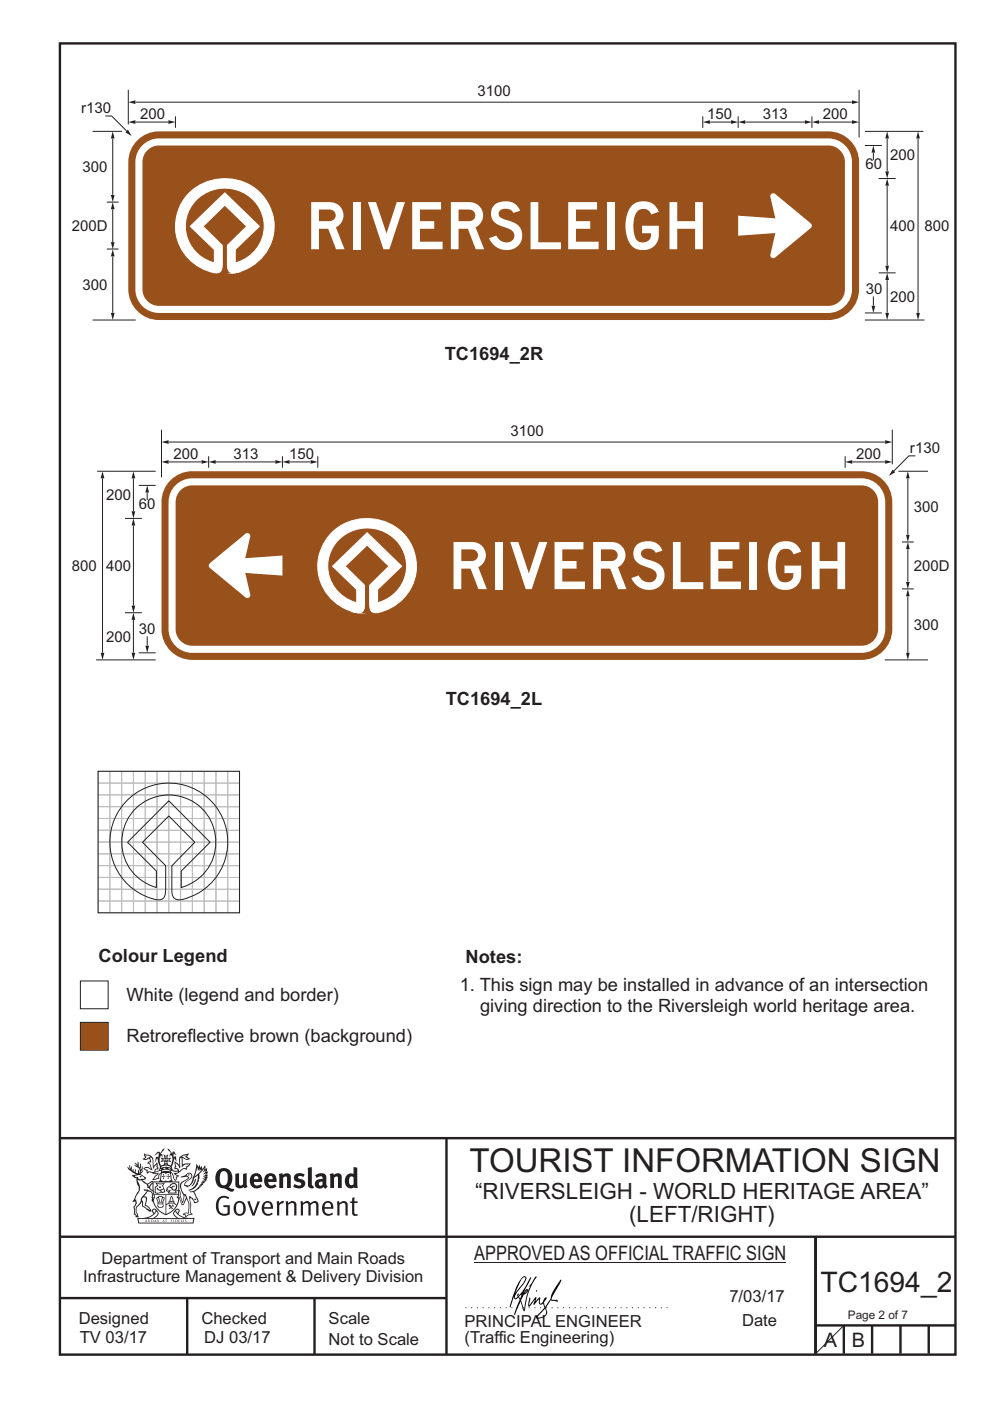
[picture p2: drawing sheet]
<svg xmlns="http://www.w3.org/2000/svg" width="210mm" height="297mm" viewBox="0 0 210 297" stroke-linecap="round" stroke-linejoin="round" font-family="sans-serif">
<g fill="none" stroke="#231f20" stroke-width=".51">
<path d="M12.7 9.2h190v278h-190zM12.7 241.3h189.9M94.7 241.4v45.8M12.7 275.2h82M12.7 262.2h190.1M39.7 275.2v12M66.7 275.2v12M173 262.2v24.8M173 281h29.7M179 281v6M185 281v6M191 281v6"/>
<path d="M197 281v6"/>
</g>
<path d="M100.6 267.7h66.2" fill="none" stroke="#231f20" stroke-width=".21"/>
<g fill="#231f20">
<path d="M47 248.5a2.55 2.55 0 0 0 0 2.7l.3 .1a.81 .81 0 0 0 1-.9v-.6a1.04 1.04 0 0 0-1.1-1.5zM46.3 248.1a1.82 1.82 0 0 1 2.1-.2 1.82 1.82 0 0 1 .9 1.9 2.29 2.29 0 0 1-.8 1.9l.7 .3h.5l-.2 .6a2.87 2.87 0 0 1-2-.7 2.12 2.12 0 0 1-1.7-3.1z" fill-rule="evenodd"/>
<path d="M49.9 248.9l.8-.2v2a.46 .46 0 0 0 .2 .6 .46 .46 0 0 0 .7-.2v-2.2l.7-.2v2.4l.2 .5-.6 .4-.2-.3a1.02 1.02 0 0 1-1.2 .2 1.02 1.02 0 0 1-.6-1.1z" fill-rule="evenodd"/>
<path d="M54 249.5l-.1 .5h.9a.49 .49 0 0 0-.2-.6 .49 .49 0 0 0-.6 .1zM53.4 249.2a1.34 1.34 0 0 1 1.6-.3 1.34 1.34 0 0 1 .6 1.5v.2h-1.7a.77 .77 0 0 0 .5 .8 .77 .77 0 0 0 .9-.3l.3 .4a1.59 1.59 0 0 1-2.1 .2 1.59 1.59 0 0 1-.4-2z" fill-rule="evenodd"/>
<path d="M57 249.5l-.1 .5h.9a.49 .49 0 0 0-.2-.6 .49 .49 0 0 0-.6 .1zM56.4 249.2a1.34 1.34 0 0 1 1.6-.3 1.34 1.34 0 0 1 .7 1.5v.2h-1.8a.77 .77 0 0 0 .5 .8 .77 .77 0 0 0 .9-.3l.3 .4a1.59 1.59 0 0 1-2 .2 1.59 1.59 0 0 1-.5-2z" fill-rule="evenodd"/>
<path d="M59.1 248.9l.8-.2 .1 .4a.95 .95 0 0 1 1-.3 .95 .95 0 0 1 .7 .8v2.3h-.8v-2.3a.46 .46 0 0 0-.8 .1v2.2h-.9z" fill-rule="evenodd"/>
<path d="M62.5 249.1a1.75 1.75 0 0 1 2.1-.1l-.2 .5-.6-.2a.43 .43 0 0 0-.6 .3l.4 .3a1.04 1.04 0 0 1 1.2 1.2 1.04 1.04 0 0 1-1.4 .9l-1.2-.4 .3-.6 1 .4 .4-.4a.88 .88 0 0 0-1-.5l-.4-.2-.1-.4z" fill-rule="evenodd"/>
<path d="M65.3 247.6l.8-.2 .1 3.8 .2 .2 .2 .5a.88 .88 0 0 1-1-.1 .88 .88 0 0 1-.3-1z" fill-rule="evenodd"/>
<path d="M67.8 250.6a.43 .43 0 0 0-.1 .7 .43 .43 0 0 0 .7-.1v-.7zM66.8 249.2a1.7 1.7 0 0 1 2.4 .1v1.8l.3 .4-.4 .5-.5-.3a1.03 1.03 0 0 1-1.7-.2 1.03 1.03 0 0 1 .8-1.5h.7v-.4a.8 .8 0 0 0-1.2 .1z" fill-rule="evenodd"/>
<path d="M69.9 248.9l.8-.2 .1 .4a.95 .95 0 0 1 1-.3 .95 .95 0 0 1 .7 .8v2.3h-.8v-2.3a.46 .46 0 0 0-.8 .1v2.2h-.8z" fill-rule="evenodd"/>
<path d="M74.3 249.5a1.48 1.48 0 0 0 0 1.7l.4 .1 .3-.2v-1.5l-.3-.2zM75 247.4l.8 .2 .1 4.3h-.7l-.1-.2a1.26 1.26 0 0 1-1.4 0 1.26 1.26 0 0 1-.6-1.3 1.29 1.29 0 0 1 .5-1.3 1.29 1.29 0 0 1 1.4-.2z" fill-rule="evenodd"/>
<path d="M46.4 253.9a1.72 1.72 0 0 1 2.2 0l-.2 .3a1.24 1.24 0 0 0-1.4-.1 1.24 1.24 0 0 0-.7 1.3 1.49 1.49 0 0 0 1.3 2l.7-.2v-1.3h-.9l-.1-.4h1.4v2a1.93 1.93 0 0 1-2.2-.1 1.93 1.93 0 0 1-.7-2.2l.2-.7z" fill-rule="evenodd"/>
<path d="M50.3 255.2a1.65 1.65 0 0 0 .3 2.2 .99 .99 0 0 0 1-1.5 .78 .78 0 0 0-.4-.8 .78 .78 0 0 0-.9 .1zM50 254.9a1.33 1.33 0 0 1 1.6-.1 1.33 1.33 0 0 1 .5 1.5 1.31 1.31 0 0 1-1.3 1.5 1.31 1.31 0 0 1-1.3-1.6l.1-.5z" fill-rule="evenodd"/>
<path d="M52.5 254.7l.4-.1 .9 2.6 .8-2.5h.5l-1.1 3h-.5z" fill-rule="evenodd"/>
<path d="M56.2 255.2l-.2 .7h1.4a.7 .7 0 0 0-.3-.8 .7 .7 0 0 0-.9 .1zM55.9 255a1.22 1.22 0 0 1 1.5-.2 1.22 1.22 0 0 1 .5 1.5h-1.9a.93 .93 0 0 0 .5 1 .93 .93 0 0 0 1.2-.2l.1 .3a1.43 1.43 0 0 1-1.7 .1 1.43 1.43 0 0 1-.6-1.7z" fill-rule="evenodd"/>
<path d="M58.7 254.8l.4-.2 .1 .5 .4-.3 .6-.2-.2 .6a.66 .66 0 0 0-.8 .6v1.9h-.4z" fill-rule="evenodd"/>
<path d="M60.6 254.8l.4-.2 .1 .5a.94 .94 0 0 1 1-.4 .94 .94 0 0 1 .8 .7v2.3h-.5l-.1-2.5a.81 .81 0 0 0-1.2 .3v2.2h-.4z" fill-rule="evenodd"/>
<path d="M63.7 254.7l.5-.1 .1 .5 .4-.3a.78 .78 0 0 1 1.1 .3 .9 .9 0 0 1 1-.5 .9 .9 0 0 1 .7 .8v2.3h-.4l-.1-2.5a.67 .67 0 0 0-1.1 .3v2.2h-.5v-2.4l-.4-.2-.7 .4v2.2h-.5z" fill-rule="evenodd"/>
<path d="M69 255.2l-.2 .7h1.4a.7 .7 0 0 0-.3-.8 .7 .7 0 0 0-.9 .1zM68.7 255a1.22 1.22 0 0 1 1.5-.2 1.22 1.22 0 0 1 .5 1.5h-1.9a.93 .93 0 0 0 .5 1 .93 .93 0 0 0 1.2-.2l.1 .3a1.44 1.44 0 0 1-1.7 .1 1.44 1.44 0 0 1-.6-1.7z" fill-rule="evenodd"/>
<path d="M71.4 254.8l.5-.2 .1 .5a.94 .94 0 0 1 1-.4 .94 .94 0 0 1 .7 .7v2.3h-.4l-.1-2.5a.81 .81 0 0 0-1.2 .3v2.2h-.5z" fill-rule="evenodd"/>
<path d="M74.7 254l.5-.2v.9h.7l-.1 .4h-.7l.1 2.2 .1 .1h.5l.1 .3a.75 .75 0 0 1-1.2-.6v-2h-.4v-.4h.4z" fill-rule="evenodd"/>
<path d="M30.8 244.9l1.1 .3-.9 .5h-.4l.5-.5zM31.8 245.5l.2-.1a2.44 2.44 0 0 1 .4 2l.1 .4 .7-1-.1 .6 .3 .3a.57 .57 0 0 0-.6 .8l-1-.2-.5 .2 .1-.5-.7-.2 .6-.2 1 .5 .1-.1-.6-1.3-.2-.1 .5-.1zM30.7 244.5l-.2 .4 .3 .4-.6 .4a1.04 1.04 0 0 0 1.4-.1l.2 .7h-.4l-.2 .4a.94 .94 0 0 1 .9 1.1l-.2-.1a1.16 1.16 0 0 0-1.5-.1l.3 .4 .4 .2 .1 .5 .2 .2v-.2a.94 .94 0 0 1 1.1 .2h.9l-1.2 1.2a1.13 1.13 0 0 0 1.2-.2l.4-.1-.1-.4 .5-.7a.83 .83 0 0 0-.6 1.1l-.3-.1-.7 .3 1.1-1.4-.5 .2-.5-.1 1.3-.5-.2-.2-.8 .4v-.3l.2-.2 .3 .1 .1-.3-.2-.4v-.6l-.2-.3-.6 .9v-.7a1.42 1.42 0 0 0-1.7-1.8z" fill-rule="evenodd"/>
<path d="M38.5 245.3l.5-.3 .7-.1-.6 .3 .8 .5h-.3zM38.3 245.5h.2l.1 2a1.69 1.69 0 0 1 1.5-.7l-.7 .5 .1 .5a1.1 1.1 0 0 0-1.5 .6l-.1-.5-.2-.2h-.5l.2-.4-.2-.7a1.42 1.42 0 0 1 .8 1.1l.2-.1zM37.1 246.2l.1 1-.2 .3v.5l.6-.1 .1 .2a.96 .96 0 0 1-1.1-.1l-.1 .1a1.06 1.06 0 0 0 1.3 .2v.1a.72 .72 0 0 1-1 .2l.3 .5 .6 .3-.4 .1-.1 .7-.3-.4-.3-1.1-.4-.4 .4 .9a1.54 1.54 0 0 0 .6 1.2l.2-.3a.58 .58 0 0 1 .5-.7l.1-.2h-.3l-.4-.3 .9-.5a.93 .93 0 0 1 1.1-.5l.1 .2 .2-.1 .1-.5a.99 .99 0 0 0 .7-.9l-1.3 .1-.4 .3v-1.5l.9 .4 .8-.3h-.3l-.5-.4 .4-.7-.7 .2a1.46 1.46 0 0 0-1.3 2.1v.4l-.2-.4z" fill-rule="evenodd"/>
<path d="M35.6 248.9l.2 .1-.1 .4h.3l-.3 .1v.5l-.1-.6h-.3l.3-.1z" fill-rule="evenodd"/>
<path d="M34.6 248.9l.2 .1-.1 .3 .4 .1h-.4v.6l-.1-.5-.3-.1h.3z" fill-rule="evenodd"/>
<path d="M34.3 248.8a.57 .57 0 0 1 .9 .2 .57 .57 0 0 1 .9-.2l.2 1.4-.2 .1a.57 .57 0 0 1-.9-.1 .69 .69 0 0 1-1.1 0zM34.2 248.1l-.3 2.1-.2 .4h2.9l-.1-.4-.3-2.1h-.2v.3l-.8-.1-.9 .1 .1-.3z" fill-rule="evenodd"/>
<path d="M34.2 252.4a.3 .3 0 0 0 .6 0 .3 .3 0 0 0-.6 0zM33.3 251l.3 .3-.3 .3a.79 .79 0 0 0 0 1.3l.8-.2-.1-.3a.55 .55 0 0 1-.7-.6h.1l.1 .3 .4 .1 .8-.2-.4-.7 .4-.3-.7 .1zM33 250.7l1.1 .2 .9-.2-.4 .7 .4 1.1a.56 .56 0 0 1-.8 .3l-.2 .1a.73 .73 0 0 1-.9 .1 .73 .73 0 0 1-.3-.9v-.4l.5-.4z" fill-rule="evenodd"/>
<path d="M35.6 251.9l.7-.5a.58 .58 0 0 1 1-.1 .58 .58 0 0 1-.5 .9l-.2-.3a.43 .43 0 0 1 .6-.3v-.1a.57 .57 0 0 0-.8 .2l-.2-.1-.3 .2 .4 .1a.55 .55 0 0 0 .9 .5v.5h-1.3l.3-.4-.1-.2-.6 .1 .2-.2-.2-.1zM35.4 251.8l-.1 .2a.39 .39 0 0 0 .2 .7l.3-.1-.2 .5h1.9l-.1-.8a.86 .86 0 0 0-.1-1.4 .86 .86 0 0 0-1.3 .4z" fill-rule="evenodd"/>
<path d="M36 254.8h.8v.2h-.8zM36.4 253.8l.2 .8h-.4zM36.4 253.5l-.3 .5-.1 .6h-.2v.4l-.7 .4 .1 .2a1.48 1.48 0 0 1 2.2 .1l.2-.1-.6-.5v-.5h-.2l-.1-.6z" fill-rule="evenodd"/>
<path d="M35.8 255.4l.3 .1 .2 .3 .3-.2-.2-.2a.38 .38 0 0 1 .4 .5l-.1-.2-.3 .3 .3 .2-.3 .2-.1-.3-.4 .3-.1-.2 .4-.3-.2-.1-.1 .1z" fill-rule="evenodd"/>
<path d="M34.5 254h.2v.2l-.3 .6h-.1zM33.6 255.3h.9v.2a.55 .55 0 0 1-.8 .4v-.2h-.2zM33.4 254h.2l.2 .8h-.2zM33.6 255h.8l.1 .1-.8 .1zM33.8 253.7h.5l-.2 1.1h-.2zM33.3 253.8l-.1 .3 .3 1.2a.48 .48 0 0 0-.1 .5 .48 .48 0 0 0 .4 .3l.6-.1a.49 .49 0 0 0 .2-.7l.3-1.2-.1-.3a1.42 1.42 0 0 0-1.5 0z" fill-rule="evenodd"/>
<path d="M33.6 251.6h.5l.1 .3h-.4z" fill-rule="evenodd"/>
<path d="M41.3 250.1l.3-.2-.2 .9-.6 .7h-.2l.5-.7z" fill-rule="evenodd"/>
<path d="M39.7 249l.3-.2 .5 .2a.88 .88 0 0 1-.6 1.1 1.22 1.22 0 0 0-.8 1.3l.5 .2a.72 .72 0 0 0 .9-.4l.5-.8 .2-.6 .8-.6v.3a2.85 2.85 0 0 1-2 2.8l.1 .1a2.13 2.13 0 0 0 1.9-1.5l-.1-.2a2.01 2.01 0 0 0 .3-1.8l1.2-1.3-.4 1 .7-.5-.7 1 .8-.4-.8 .8 .7-.1-.9 .5 .8-.1-.8 .4h.7l-.8 .3 .3 .2h-.4l.2 .4-.4-.1 .2 .3h-.4l.1 .3h-.1a2.16 2.16 0 0 1-2 1l.1 .2h.4a.76 .76 0 0 1 .7 .7l.5 1.2-.6 .2a1.45 1.45 0 0 0-1.2-1.3l.3 1.8-.1 1.9 .4 .2a1.07 1.07 0 0 0-1.2 .4v-.3l-.5-.2a.87 .87 0 0 1 1-.1l.1-.7a4.4 4.4 0 0 0-.6-3.1l-.1-.3h-.2a2.16 2.16 0 0 1-.7-2.2l.3-.3 1.2-.8a.55 .55 0 0 0-.4-.7zM37.8 252.4a.76 .76 0 0 1 .3 1.1l.6 1.6 .4-1.7 .2 .1a.61 .61 0 0 1-.1 .9l-.3 .9h-.2l-.7-1.6-.3 .1a1.18 1.18 0 0 0 .1-1.4zM41.8 247.5l.2 .8 .3-.6v.6l.3-.5a1.9 1.9 0 0 1-1.1 1.4l-.3 .3zM38.2 249.6l1.4-.1 .2 .1v.3l-.5 .3a1.26 1.26 0 0 0-1 1.9l.2 .7a1.84 1.84 0 0 1 .2 2l-.4-1.3a.96 .96 0 0 0-.4-1.3l-.4 .3a.78 .78 0 0 1-.1 1.3l.2 .2h.4l.4 1.1a.38 .38 0 0 0 .2 .4 .38 .38 0 0 0 .4-.1l.6-1.2a2.94 2.94 0 0 1 .3 2.5v.5l-.8-.1-.3 .4v.2l.4-.1 .1 .4 .2 .1a1.02 1.02 0 0 1 1.3-.5l-.1-.4-.3-.1 .2-1.7-.3-1.4 .1 .1a1.14 1.14 0 0 1 .7 .9 .63 .63 0 0 0 .9-.2 .63 .63 0 0 0-.2-.8l-.6-1.3 .9-.6 .2-.3 .2-.1v-.2h.3l-.1-.3h.4l-.1-.3 .5-.1-.2-.2 .5-.4 .1-.2-.3 .1 .5-.6-.3 .1 .3-.6-.4 .1 .4-.5v-.3l-.3 .2 .1-.6v-.3l-.4 .3-.1-.8-.5 .8-.2-.7-.2 .5-.3-.8-.1 .6-.5-.8-.1 1.4-.7 1.9a1.81 1.81 0 0 1-.9 1.4l-.6-.2a1.75 1.75 0 0 1 1.1-1.2 .75 .75 0 0 0 .1-1.3 .75 .75 0 0 0-1.2 .5z" fill-rule="evenodd"/>
<path d="M41.2 254.2l.3-.1 .1 .3h-.4z" fill-rule="evenodd"/>
<path d="M29.4 258.4h11.6l-.2 .8h-11.3zM31.3 258.2l.5-.1a2.48 2.48 0 0 0 1.4-1.3l.2 .6-.5 .5-.4 .3zM32.5 256.6l.3-.2 .2 .2-.3 .6zM37.2 256.8a2.65 2.65 0 0 0 1.8 1.4h-1.1l-.5-.3-.5-.5zM37.4 256.6l.2-.2 .3 .2-.3 .6zM29.2 258.2l.1 1.2h11.7l.3-1.1-.2-.1a4.1 4.1 0 0 1-3.3-.9l.3-.4-.1-.5a1.06 1.06 0 0 0-1.3 .9l.2 .4 .6 .5h-4.7l.3-.1a.84 .84 0 0 0 .6-.7 .84 .84 0 0 0-.5-.9l-.3-.2-.5 .1-.1 .5 .3 .4a4.2 4.2 0 0 1-3.4 .9z" fill-rule="evenodd"/>
<path d="M31 258.7l.1 .2h-.2zM31 258.6l-.3 .5 .4-.1 .2 .1z" fill-rule="evenodd"/>
<path d="M31.3 258.6h.2v.4a.25 .25 0 0 0 .3-.1 .25 .25 0 0 0-.1-.3h.1a.29 .29 0 0 1 0 .4 .29 .29 0 0 1-.4 0 .29 .29 0 0 1 0-.4z" fill-rule="evenodd"/>
<path d="M32.2 258.6a.22 .22 0 0 1 .3 .2 .22 .22 0 0 1-.3 .2zM32 258.6v.5a.33 .33 0 0 0 .5-.1 .33 .33 0 0 0 0-.4 .33 .33 0 0 0-.5 0z" fill-rule="evenodd"/>
<path d="M32.9 258.7l.1 .2h-.2zM32.9 258.6l-.2 .5 .3-.1 .2 .1z" fill-rule="evenodd"/>
<path d="M33.3 258.6h.2v.2l.3-.2-.2 .2 .2 .3-.3-.2-.1 .2h-.1l.2-.3z" fill-rule="evenodd"/>
<path d="M34.7 258.7l.1 .2h-.2zM34.7 258.6l-.3 .5 .4-.1 .2 .1z" fill-rule="evenodd"/>
<path d="M35 258.6h.4h-.1v.5h-.2l.1-.5z" fill-rule="evenodd"/>
<path d="M36.2 258.6h.3h-.2v.2h.2h-.2l.1 .3h-.2z" fill-rule="evenodd"/>
<path d="M36.7 258.6h.2v.5h-.2z" fill-rule="evenodd"/>
<path d="M37.3 258.6a.22 .22 0 0 1 .3 .2 .22 .22 0 0 1-.3 .2zM37.1 258.6v.5a.33 .33 0 0 0 .5-.1 .33 .33 0 0 0 0-.4 .33 .33 0 0 0-.5 0z" fill-rule="evenodd"/>
<path d="M37.8 258.6h.3h-.1v.2h.1h-.1v.2l.1 .1h-.3z" fill-rule="evenodd"/>
<path d="M38.3 258.6h.3l-.1 .4 .2 .1h-.4z" fill-rule="evenodd"/>
<path d="M38.9 258.6h.2v.5h-.2z" fill-rule="evenodd"/>
<path d="M39.3 258.6h.2l-.2 .1 .2 .2-.1 .2h-.1v-.2l.2 .1z" fill-rule="evenodd"/>
<path d="M34.2 247.4a1.51 1.51 0 0 1 2 .2 2.67 2.67 0 0 0-2.1 0zM35.7 247.6l.4 .2 .1 .2-.4-.1zM34.6 247.7l.4-.1 .2 .2h-.4zM34 247.9l.3 .1-.3 .1zM34.9 246.9l.3-.2 .2 .2zM34.9 245.7h.2v.4h-.2zM35 245.1l.2 .2 .2-.2-.1 .4h-.2zM35.1 246.3h.2l.1 .4-.2-.2-.2 .2zM35.3 245.7h.2v.4h-.2zM34.4 245.7l.3 .1v.2l-.3 .1 .2-.2zM35.7 245.8l.3-.1-.2 .2 .2 .2-.4-.1zM32.7 244.9l1-.5-.1 1-.2-.1-.4 .1-.2 1.1 .5-1 .2 .9a1.84 1.84 0 0 1 .3 1.7l.4 .1a2.48 2.48 0 0 1 2.2 .1l.2-.3-.2-.7 .7-1.7 .4 .6-.2-1-.2-.1-.2 .3v-.9l.6 .4-.6-.7h-.3l-.1 .4-.5-.8-.5-.3 .2 .4 .5 .6-.4 .7 .4-.3a2.06 2.06 0 0 1 0 2.2l-.6-.2-.1-.6 .1-.1 .8 .2-.4-.5 .4-.5-.7 .2-.2-.2 .2-.7-.5 .4-.5-.4 .2 .7-.2 .2-.7-.2 .4 .5-.4 .5 .7-.2 .2 .1-.2 .6-.5 .2a2.02 2.02 0 0 1 0-2.2l.3 .5-.1-.6-.3-.1 .8-1.2-.5 .3-.4 .7-.2-.3a.8 .8 0 0 0-.8 .5z" fill-rule="evenodd"/>
<path d="M29.2 250.1l.3 .2a.61 .61 0 0 1 .8 .3l.3 .2a.8 .8 0 0 1 .6 1l.4 .1 .5 .6a1 1 0 0 1 .5 1l-.1 .7v-.5h-.1a.96 .96 0 0 0-.8-1.3l-.3-.2h-.6l-.1-.1-.2 .1 .2 .3h.5l-1.1 1.4-.2 .9-.4 .6a1.33 1.33 0 0 0-.5 1.8l.2 .5a1.26 1.26 0 0 1-.5-1.4l-.1-.4a1.56 1.56 0 0 0 .4-1.7l-.3 .2 .2-.5a3.2 3.2 0 0 0 .7-3zM30.4 253.9h.4a2.06 2.06 0 0 1-.1 1.6l.7 .5 .4 .5-.6-.2-.8-.6-.1-.9a.51 .51 0 0 1 .1-.9zM28.6 249.3a1.52 1.52 0 0 1 2.1 .6l-1.1 .1-.2-.1-.2-.4-.4 .1zM27.5 247v.8l-.3-.4-.2 .1a3.1 3.1 0 0 0 2 1.5l-1 .1 .5 .6 .5 .1v1.1a1.84 1.84 0 0 1-.2 2.5l-.4 .9-.4 .4 .3 .1 .4-.1 .1 .4-.2 .5-.3 .2 .1 1.8 .2-.1 .2 .6h.2l.4-.1-.1-.5a1.3 1.3 0 0 1-.1-1.6l.8-1.1 .2 1.1 .6 .2 .4 .6 .2-.2 .2 .4 .5-.1a1.85 1.85 0 0 0-1.2-1.3l.1-.3a1.39 1.39 0 0 0 0-1.5h-.5l.5-.6a.66 .66 0 0 1 .9-.4 .66 .66 0 0 1 .3 .9l-.1 .4h.2v.1l-.2 .3 .2 .5 .2-.3a2.24 2.24 0 0 0 .1-2.2 .73 .73 0 0 1-.7-.6 .73 .73 0 0 1 .5-.8l.1-.2a.94 .94 0 0 0-.9 .8 .48 .48 0 0 1-.1-.5 .48 .48 0 0 1 .5-.3l.5-.3a.51 .51 0 0 0-.8 .2l-.5 .3-1-.8 .6-.1 .1-.5-1.1-.7 .5-.4v-.4l-.5 .5 .1-.2a.69 .69 0 0 0 .2-1.1v.5l-.3 .2 .1-1.1-.3-.2 .1 .6-.1 .2-.4-1.2v.6l-.7-.3 .6 .6-.6-.2 .2 .3a1 1 0 0 1 .8 1.5l-.2-.8v.8l-.5-.2-.1-.7-.2 .6-.2-.1v-.6l-.2 .4-.2-.2 .1-.7-.2 .5z" fill-rule="evenodd"/>
<path d="M29.5 249.5l.3-.2 .3 .3z" fill-rule="evenodd"/>
<path d="M32.4 250.5h5.6v2l-.2-.1v-1.7h-5.2v2.5h5.2v-.8l.1 .2-.1 1.1v-.3h-2.5v4a4.1 4.1 0 0 0 2.6-3.6l.1-.1a4 4 0 0 1-2.8 3.9 4.2 4.2 0 0 1-2.8-4.7l.1 1.3 .1-.1a3.8 3.8 0 0 0 2.5 3.3v-4h-2.5l-.2-.9z" fill-rule="evenodd"/>
<circle cx="40" cy="249.1" r=".17"/>
</g>
<path d="M98.7 277.3h43.3" fill="none" stroke="#231f20" stroke-width=".21" stroke-dasharray=".2 1" stroke-linecap="butt"/>
<g fill="#000">
<path d="M111.6 273.7l.2-.2-.5 .7zM110.4 274.5l.2 .1-.3 .8-.2-.5zM110.9 270.9h.5a9.3 9.3 0 0 1-2 3.1l-.1 .3 1-2.5zM110.6 271a14.7 14.7 0 0 0-2.2 4.9l-.3 1.2 .1 .1 .8-2.3a.42 .42 0 0 0 .2 .6 .42 .42 0 0 0 .6-.3l.2-.1 .2 .5-1.1 3.2h.2l1.1-2.9 .6 1.9 .2 .2 .2-.5a13.5 13.5 0 0 1 2-6.2l.4-.5-.1-.2-1.6 2.1 .4-.1a14.9 14.9 0 0 0-1.3 5.1l-.4-1.1a1.39 1.39 0 0 1 .2-1.9l.1-.2a.92 .92 0 0 0 .8-1.2 .75 .75 0 0 0-.8 .7l-.1 .2 1.6-3.4h-.1l-.4 .7a10.5 10.5 0 0 1-2.2 3.3l.2-.5a.32 .32 0 0 0-.4 .2 .32 .32 0 0 0 .1 .4l-.5 .4a3.2 3.2 0 0 1 1.1-2.3l.5-.6a2.49 2.49 0 0 0 .7-1.6l-.4-.2z" fill-rule="evenodd"/>
<path d="M113.7 273.6l.3 .2h-.3z" fill-rule="evenodd"/>
<path d="M115.6 277.5a1.15 1.15 0 0 1 .1 1.3 1.15 1.15 0 0 1-1.2 .5l-.6 .1zM112.2 275.2l-.2 1.6 .2 .2 1.2-1.5-.2 1.1 1.1-1.1a.94 .94 0 0 0 .4 1.1l.5-.3 .3 .9-1.2 1.3a.98 .98 0 0 0-.5 1 1.9 1.9 0 0 0 2.3-1.3l-.1-.2a1.02 1.02 0 0 1 .2-1.4l.6-1 1.5 .3-.2-.4v.2l-1.1-.1v-.3l2-3.6 .1-.2-.2-.2-1.7 2.8a6.6 6.6 0 0 1-1.6 2.9l-.1-.2a1.01 1.01 0 0 1 .4-1.4l.1-.2-.3-.1-.4 .4-.1 .5-.6 .4-.1-.4 .1-.9-.2-.1-.9 1 .3-1h-.2l-1.4 1.8 .3-1.5v-.1z" fill-rule="evenodd"/>
</g>
<path d="M179 281l-6.2 6.2" fill="none" stroke="#231f20" stroke-width=".21"/>
<path d="M17.1 216.8h5.8v5.9h-5.8z" fill-rule="evenodd" fill="#99511c" stroke="#231f20" stroke-width=".21"/>
<path d="M17.1 208h5.8v5.9h-5.8z" fill-rule="evenodd" fill="#fff" stroke="#231f20" stroke-width=".21"/>
<path d="M35.8 93.7h151.9" fill="none" stroke="#231f20" stroke-width=".21"/>
<g fill="#231f20">
<path d="M34.3 93.7l1.5-.4v.8z"/>
<path d="M187.7 93.3l1.6 .4-1.6 .4z"/>
</g>
<path d="M35.8 97.9h6.9" fill="none" stroke="#231f20" stroke-width=".21"/>
<g fill="#231f20">
<path d="M34.3 97.9l1.5-.4v.8z"/>
<path d="M42.7 97.5l1.6 .4-1.6 .4z"/>
</g>
<path d="M34.3 91.1v10.1" fill="none" stroke="#231f20" stroke-width=".21"/>
<path d="M36.5 101.5a6.5 6.5 0 0 1 4.3-1.6h142a6.5 6.5 0 0 1 6.5 6.5v27a6.5 6.5 0 0 1-6.5 6.5h-142a6.5 6.5 0 0 1-6.5-6.5v-27a6.5 6.5 0 0 1 2.2-4.9z" fill-rule="evenodd" fill="#99511c"/>
<path d="M37.5 102.6a5 5 0 0 1 3.3-1.2h142a5 5 0 0 1 5 5v27a5 5 0 0 1-5 5h-142a5 5 0 0 1-5-5v-27a5 5 0 0 1 1.7-3.8z" fill-rule="evenodd" fill="#fff"/>
<path d="M38.3 103.9a3.5 3.5 0 0 1 2.5-1h142a3.5 3.5 0 0 1 3.5 3.5v27a3.5 3.5 0 0 1-3.5 3.5h-142a3.5 3.5 0 0 1-3.5-3.5v-27a3.5 3.5 0 0 1 1-2.5z" fill-rule="evenodd" fill="#99511c"/>
<path d="M70.9 112.5a10 10 0 0 0-3.1 10.2 10 10 0 0 0 8 7.2h-.1a1.26 1.26 0 0 0 1.6-1.5v-4.3l-4.1-4 4.7-4.6 4.6 4.6-4.1 4v4a1.43 1.43 0 0 0 1.6 1.8 10.1 10.1 0 0 0 8.3-11.2 10.1 10.1 0 0 0-10.8-8.8 10.5 10.5 0 0 0-6.6 2.6zM72 114.3a8.4 8.4 0 0 1 9.6-1.5 8.4 8.4 0 0 1 4.5 8.6 8.2 8.2 0 0 1-6 6.4v-2.8l5.1-5-7.3-7.1-7.4 7.1 5.2 5v2.8a8 8 0 0 1-3.7-13.5z" fill-rule="evenodd" fill="#fff"/>
<path d="M70.9 112.5a10.7 10.7 0 0 1 16.8 4.2 9.9 9.9 0 0 1-8.3 13.2 1.49 1.49 0 0 1-1-1.8v-4l4.1-4-4.6-4.6-4.7 4.6 4.1 4v3.7a1.95 1.95 0 0 1-.8 2.1h-.7a10 10 0 0 1-8-7.2 10 10 0 0 1 3.1-10.2zM72 114.3a8.4 8.4 0 0 1 9.6-1.5 8.4 8.4 0 0 1 4.5 8.6 8.2 8.2 0 0 1-6 6.4v-2.8l5.1-5-7.3-7.1-7.4 7.1 5.2 5v2.8a8 8 0 0 1-3.7-13.5z" fill="none" stroke="#fff" stroke-width=".21"/>
<path d="M44.3 96.7v2.5M192.6 126.5v11.9" fill="none" stroke="#231f20" stroke-width=".21"/>
<g fill="#231f20">
<path d="M192.6 124.9l.3 1.5h-.7z"/>
<path d="M192.2 138.4h.7l-.3 1.5z"/>
</g>
<path d="M21.7 101.5v36.9M187.7 139.9h9.1" fill="none" stroke="#231f20" stroke-width=".21"/>
<g fill="#231f20">
<path d="M21.7 99.9l.4 1.5h-.7z"/>
<path d="M21.4 138.4h.7l-.4 1.5z"/>
</g>
<path d="M20.6 99.9h12.4M29.4 102.9h3.6M31.2 104.5v1.5" fill="none" stroke="#231f20" stroke-width=".21"/>
<path d="M31.2 102.9l.4 1.5h-.8z" fill="#231f20"/>
<path d="M20.4 139.9h12.6M31.2 134.9v2" fill="none" stroke="#231f20" stroke-width=".21"/>
<path d="M30.8 136.9h.8l-.4 1.5z" fill="#231f20"/>
<path d="M190.6 99.9h6.2M194.1 96.7h-1.3l-3.2 3.1M29.4 138.4h3.6" fill="none" stroke="#231f20" stroke-width=".21"/>
<path d="M189.3 99.6l.6 .5-1.4 .8z" fill="#231f20"/>
<path d="M189.3 91.1v7.3M192.6 101.5v11.9" fill="none" stroke="#231f20" stroke-width=".21"/>
<g fill="#231f20">
<path d="M192.2 113.4h.7l-.3 1.5z"/>
<path d="M192.6 99.9l.3 1.5h-.7z"/>
</g>
<path d="M28.3 131.5v6.9" fill="none" stroke="#231f20" stroke-width=".21"/>
<g fill="#231f20">
<path d="M28.3 129.9l.4 1.5h-.8z"/>
<path d="M27.9 138.4h.8l-.4 1.5z"/>
</g>
<path d="M26.5 109.9h3.6M28.3 111.5v16.9M26.5 129.9h3.6" fill="none" stroke="#231f20" stroke-width=".21"/>
<g fill="#231f20">
<path d="M27.9 128.4h.8l-.4 1.5z"/>
<path d="M28.3 109.9l.4 1.5h-.8z"/>
</g>
<path d="M192.6 116.5v6.9M191.3 124.9h2.5" fill="none" stroke="#231f20" stroke-width=".21"/>
<g fill="#231f20">
<path d="M192.6 114.9l.3 1.5h-.7z"/>
<path d="M192.2 123.4h.7l-.3 1.5z"/>
</g>
<path d="M28.3 101.5v6.9M191.3 114.9h2.5" fill="none" stroke="#231f20" stroke-width=".21"/>
<g fill="#231f20">
<path d="M28.3 99.9l.4 1.5h-.8z"/>
<path d="M27.9 108.4h.8l-.4 1.5z"/>
</g>
<path d="M180.8 97.9h6.9" fill="none" stroke="#231f20" stroke-width=".21"/>
<g fill="#231f20">
<path d="M187.7 97.5l1.6 .4-1.6 .4z"/>
<path d="M179.3 97.9l1.5-.4v.8z"/>
</g>
<path d="M179.3 96.7v2.5" fill="none" stroke="#231f20" stroke-width=".21"/>
<path d="M44.5 119.4l7.5-6.2a.63 .63 0 0 1 .8-.1 .63 .63 0 0 1 .3 .7l-1.1 4.6 7.9-.6v4.2l-7.9-.5 1.1 4.5a.63 .63 0 0 1-.3 .7 .63 .63 0 0 1-.8-.1l-7.5-6.2-.2-.5z" fill-rule="evenodd" fill="#fff"/>
<path d="M61.4 97.9h4.5" fill="none" stroke="#231f20" stroke-width=".21"/>
<g fill="#231f20">
<path d="M59.9 97.9l1.5-.4v.8z"/>
<path d="M65.9 97.5l1.5 .4-1.5 .4z"/>
</g>
<path d="M45.8 97.9h12.6M59.9 96.7v2.5M67.4 96.7v2.5" fill="none" stroke="#231f20" stroke-width=".21"/>
<g fill="#231f20">
<path d="M58.4 97.5l1.5 .4-1.5 .4z"/>
<path d="M44.3 97.9l1.5-.4v.8z"/>
</g>
<path d="M28.8 21.7h151.9" fill="none" stroke="#231f20" stroke-width=".21"/>
<g fill="#231f20">
<path d="M180.7 21.3l1.5 .4-1.5 .4z"/>
<path d="M27.2 21.7l1.5-.4v.8z"/>
</g>
<path d="M173.8 25.9h6.9" fill="none" stroke="#231f20" stroke-width=".21"/>
<g fill="#231f20">
<path d="M180.7 25.5l1.5 .4-1.5 .4z"/>
<path d="M172.2 25.9l1.5-.4v.8z"/>
</g>
<path d="M182.2 19v10.1" fill="none" stroke="#231f20" stroke-width=".21"/>
<path d="M29.5 29.5a6.5 6.5 0 0 1 4.2-1.6h142a6.5 6.5 0 0 1 6.5 6.5v27a6.5 6.5 0 0 1-6.5 6.5h-142a6.5 6.5 0 0 1-6.5-6.5v-27a6.5 6.5 0 0 1 2.3-4.9z" fill-rule="evenodd" fill="#99511c"/>
<path d="M29.9 31.1a5 5 0 0 1 3.8-1.7h142a5 5 0 0 1 5 5v27a5 5 0 0 1-5 5h-142a5 5 0 0 1-5-5v-27a5 5 0 0 1 1.2-3.3z" fill-rule="evenodd" fill="#fff"/>
<path d="M31.2 31.9a3.5 3.5 0 0 1 2.5-1h142a3.5 3.5 0 0 1 3.5 3.5v27a3.5 3.5 0 0 1-3.5 3.5h-142a3.5 3.5 0 0 1-3.5-3.5v-27a3.5 3.5 0 0 1 1-2.5z" fill-rule="evenodd" fill="#99511c"/>
<path d="M40.2 40.8a10.5 10.5 0 0 1 11.1-2.4 10.5 10.5 0 0 1 6.8 9 10.2 10.2 0 0 1-8.3 10.4 1.26 1.26 0 0 1-1.6-1.5v-4.3l4.2-4-4.7-4.5-4.6 4.5 4 4v4a1.43 1.43 0 0 1-1.5 1.8 10 10 0 0 1-5.4-17zM41.8 42.2a8 8 0 0 0 3.7 13.5v-2.8l-5.1-4.9 7.3-7.1 7.3 7.1-5.1 4.9v2.8a8 8 0 0 0 6.1-8.7 8 8 0 0 0-8-7.1 8.5 8.5 0 0 0-6.2 2.3z" fill-rule="evenodd" fill="#fff"/>
<path d="M40.2 40.8a10.5 10.5 0 0 1 11.1-2.4 10.5 10.5 0 0 1 6.8 9 10.2 10.2 0 0 1-8.3 10.4 1.26 1.26 0 0 1-1.6-1.5v-4.3l4.2-4-4.7-4.5-4.6 4.5 4 4v4a1.43 1.43 0 0 1-1.5 1.8 10 10 0 0 1-5.4-17zM41.8 42.2a8.3 8.3 0 0 1 10.3-1.1 8.3 8.3 0 0 1 3.3 9.9 8.3 8.3 0 0 1-5.5 4.7v-2.8l5.1-4.9-7.3-7.1-7.3 7.1 5.1 4.9v2.8a8 8 0 0 1-3.7-13.5z" fill="none" stroke="#fff" stroke-width=".21"/>
<path d="M172.2 24.7v2.4M23.9 54.4v11.9" fill="none" stroke="#231f20" stroke-width=".21"/>
<g fill="#231f20">
<path d="M23.9 52.9l.4 1.5h-.8z"/>
<path d="M23.5 66.3h.8l-.4 1.6z"/>
</g>
<path d="M194.7 29.4v36.9M19.6 67.9h9.2" fill="none" stroke="#231f20" stroke-width=".21"/>
<g fill="#231f20">
<path d="M194.7 27.9l.4 1.5h-.8z"/>
<path d="M194.3 66.3h.8l-.4 1.6z"/>
</g>
<path d="M183.4 30.9h3.6M183.4 27.9h12.5M185.2 32.4v1.5" fill="none" stroke="#231f20" stroke-width=".21"/>
<path d="M185.2 30.9l.4 1.5h-.7z" fill="#231f20"/>
<path d="M183.4 67.9h12.7M185.2 62.8v2" fill="none" stroke="#231f20" stroke-width=".21"/>
<path d="M184.9 64.8h.7l-.4 1.6z" fill="#231f20"/>
<path d="M19.6 27.9h6.3M22.3 24.6h1.4l3.1 3.2M183.4 66.4h3.6" fill="none" stroke="#231f20" stroke-width=".21"/>
<path d="M26.6 28.1l.5-.6 .8 1.3z" fill="#231f20"/>
<path d="M27.2 19v7.4M23.9 29.4v11.9" fill="none" stroke="#231f20" stroke-width=".21"/>
<g fill="#231f20">
<path d="M23.5 41.3h.8l-.4 1.6z"/>
<path d="M23.9 27.9l.4 1.5h-.8z"/>
</g>
<path d="M188.2 59.4v6.9" fill="none" stroke="#231f20" stroke-width=".21"/>
<g fill="#231f20">
<path d="M188.2 57.9l.4 1.5h-.8z"/>
<path d="M187.8 66.3h.8l-.4 1.6z"/>
</g>
<path d="M186.4 37.9h3.6M188.2 39.4v16.9M186.4 57.9h3.6" fill="none" stroke="#231f20" stroke-width=".21"/>
<g fill="#231f20">
<path d="M187.8 56.3h.8l-.4 1.6z"/>
<path d="M188.2 37.9l.4 1.5h-.8z"/>
</g>
<path d="M22.7 52.8h2.5M23.9 44.4v6.9" fill="none" stroke="#231f20" stroke-width=".21"/>
<g fill="#231f20">
<path d="M23.9 42.9l.4 1.5h-.8z"/>
<path d="M23.5 51.3h.8l-.4 1.6z"/>
</g>
<path d="M188.2 29.4v6.9M22.7 42.9h2.5" fill="none" stroke="#231f20" stroke-width=".21"/>
<g fill="#231f20">
<path d="M188.2 27.9l.4 1.5h-.8z"/>
<path d="M187.8 36.3h.8l-.4 1.6z"/>
</g>
<path d="M28.8 25.9h6.9" fill="none" stroke="#231f20" stroke-width=".21"/>
<g fill="#231f20">
<path d="M27.2 25.9l1.5-.4v.8z"/>
<path d="M35.7 25.5l1.5 .4-1.5 .4z"/>
</g>
<path d="M37.2 24.7v2.4" fill="none" stroke="#231f20" stroke-width=".21"/>
<path d="M156.6 45.7l7.9 .6-1.1-4.6a.63 .63 0 0 1 .3-.6 .63 .63 0 0 1 .7 0l7.5 6.2 .3 .5-.3 .6-7.5 6.2a.63 .63 0 0 1-.7 .1 .63 .63 0 0 1-.3-.7l1.1-4.6-7.9 .6z" fill-rule="evenodd" fill="#fff"/>
<path d="M150.6 25.9h4.4" fill="none" stroke="#231f20" stroke-width=".21"/>
<g fill="#231f20">
<path d="M155.1 25.5l1.5 .4-1.5 .4z"/>
<path d="M149.1 25.9l1.5-.4v.8z"/>
</g>
<path d="M149.1 24.7v2.4M156.6 24.7v2.4M158.1 25.9h12.6" fill="none" stroke="#231f20" stroke-width=".21"/>
<g fill="#231f20">
<path d="M170.7 25.5l1.5 .4-1.5 .4z"/>
<path d="M156.6 25.9l1.5-.4v.8z"/>
</g>
<g fill="none" stroke="#bbbdc0" stroke-width=".21">
<path d="M20.8 163.5h2.5v2.5h-2.5zM20.8 166h2.5v2.5h-2.5zM20.8 168.5h2.5v2.5h-2.5zM20.8 171h2.5v2.5h-2.5zM20.8 173.5h2.5v2.5h-2.5zM20.8 176h2.5v2.5h-2.5zM20.8 178.5h2.5v2.5h-2.5zM23.3 163.5h2.5v2.5h-2.5zM23.3 166h2.5v2.5h-2.5zM23.3 168.5h2.5v2.5h-2.5zM23.3 171h2.5v2.5h-2.5zM23.3 173.5h2.5v2.5h-2.5z"/>
<path d="M23.3 176h2.5v2.5h-2.5zM23.3 178.5h2.5v2.5h-2.5zM25.8 163.5h2.5v2.5h-2.5zM25.8 166h2.5v2.5h-2.5zM25.8 168.5h2.5v2.5h-2.5zM25.8 171h2.5v2.5h-2.5zM25.8 173.5h2.5v2.5h-2.5zM25.8 176h2.5v2.5h-2.5zM25.8 178.5h2.5v2.5h-2.5zM28.3 163.5h2.5v2.5h-2.5zM28.3 166h2.5v2.5h-2.5zM28.3 168.5h2.5v2.5h-2.5z"/>
<path d="M28.3 171h2.5v2.5h-2.5zM28.3 173.5h2.5v2.5h-2.5zM28.3 176h2.5v2.5h-2.5zM28.3 178.5h2.5v2.5h-2.5zM30.8 163.5h2.5v2.5h-2.5zM30.8 166h2.5v2.5h-2.5zM30.8 168.5h2.5v2.5h-2.5zM30.8 171h2.5v2.5h-2.5zM30.8 173.5h2.5v2.5h-2.5zM30.8 176h2.5v2.5h-2.5zM30.8 178.5h2.5v2.5h-2.5zM33.3 163.5h2.5v2.5h-2.5z"/>
<path d="M33.3 166h2.5v2.5h-2.5zM33.3 168.5h2.5v2.5h-2.5zM33.3 171h2.5v2.5h-2.5zM33.3 173.5h2.5v2.5h-2.5zM33.3 176h2.5v2.5h-2.5zM33.3 178.5h2.5v2.5h-2.5zM35.8 163.5h2.5v2.5h-2.5zM35.8 166h2.5v2.5h-2.5zM35.8 168.5h2.5v2.5h-2.5zM35.8 171h2.5v2.5h-2.5zM35.8 173.5h2.5v2.5h-2.5zM35.8 176h2.5v2.5h-2.5z"/>
<path d="M35.8 178.5h2.5v2.5h-2.5zM38.3 163.5h2.5v2.5h-2.5zM38.3 166h2.5v2.5h-2.5zM38.3 168.5h2.5v2.5h-2.5zM38.3 171h2.5v2.5h-2.5zM38.3 173.5h2.5v2.5h-2.5zM38.3 176h2.5v2.5h-2.5zM38.3 178.5h2.5v2.5h-2.5zM40.8 163.5h2.5v2.5h-2.5zM40.8 166h2.5v2.5h-2.5zM40.8 168.5h2.5v2.5h-2.5zM40.8 171h2.5v2.5h-2.5z"/>
<path d="M40.8 173.5h2.5v2.5h-2.5zM40.8 176h2.5v2.5h-2.5zM40.8 178.5h2.5v2.5h-2.5zM43.3 163.5h2.5v2.5h-2.5zM43.3 166h2.5v2.5h-2.5zM43.3 168.5h2.5v2.5h-2.5zM43.3 171h2.5v2.5h-2.5zM43.3 173.5h2.5v2.5h-2.5zM43.3 176h2.5v2.5h-2.5zM43.3 178.5h2.5v2.5h-2.5zM45.8 163.5h2.5v2.5h-2.5zM45.8 166h2.5v2.5h-2.5z"/>
<path d="M45.8 168.5h2.5v2.5h-2.5zM45.8 171h2.5v2.5h-2.5zM45.8 173.5h2.5v2.5h-2.5zM45.8 176h2.5v2.5h-2.5zM45.8 178.5h2.5v2.5h-2.5zM48.3 163.5h2.5v2.5h-2.5zM48.3 166h2.5v2.5h-2.5zM48.3 168.5h2.5v2.5h-2.5zM48.3 171h2.5v2.5h-2.5zM48.3 173.5h2.5v2.5h-2.5zM48.3 176h2.5v2.5h-2.5zM48.3 178.5h2.5v2.5h-2.5z"/>
<path d="M20.8 181h2.5v2.5h-2.5zM20.8 183.5h2.5v2.5h-2.5zM20.8 186h2.5v2.5h-2.5zM20.8 188.5h2.5v2.5h-2.5zM20.8 191h2.5v2.5h-2.5zM23.3 181h2.5v2.5h-2.5zM23.3 183.5h2.5v2.5h-2.5zM23.3 186h2.5v2.5h-2.5zM23.3 188.5h2.5v2.5h-2.5zM23.3 191h2.5v2.5h-2.5zM25.8 181h2.5v2.5h-2.5zM25.8 183.5h2.5v2.5h-2.5z"/>
<path d="M25.8 186h2.5v2.5h-2.5zM25.8 188.5h2.5v2.5h-2.5zM25.8 191h2.5v2.5h-2.5zM28.3 181h2.5v2.5h-2.5zM28.3 183.5h2.5v2.5h-2.5zM28.3 186h2.5v2.5h-2.5zM28.3 188.5h2.5v2.5h-2.5zM28.3 191h2.5v2.5h-2.5zM30.8 181h2.5v2.5h-2.5zM30.8 183.5h2.5v2.5h-2.5zM30.8 186h2.5v2.5h-2.5zM30.8 188.5h2.5v2.5h-2.5z"/>
<path d="M30.8 191h2.5v2.5h-2.5zM33.3 181h2.5v2.5h-2.5zM33.3 183.5h2.5v2.5h-2.5zM33.3 186h2.5v2.5h-2.5zM33.3 188.5h2.5v2.5h-2.5zM33.3 191h2.5v2.5h-2.5zM35.8 181h2.5v2.5h-2.5zM35.8 183.5h2.5v2.5h-2.5zM35.8 186h2.5v2.5h-2.5zM35.8 188.5h2.5v2.5h-2.5zM35.8 191h2.5v2.5h-2.5zM38.3 181h2.5v2.5h-2.5z"/>
<path d="M38.3 183.5h2.5v2.5h-2.5zM38.3 186h2.5v2.5h-2.5zM38.3 188.5h2.5v2.5h-2.5zM38.3 191h2.5v2.5h-2.5zM40.8 181h2.5v2.5h-2.5zM40.8 183.5h2.5v2.5h-2.5zM40.8 186h2.5v2.5h-2.5zM40.8 188.5h2.5v2.5h-2.5zM40.8 191h2.5v2.5h-2.5zM43.3 181h2.5v2.5h-2.5zM43.3 183.5h2.5v2.5h-2.5zM43.3 186h2.5v2.5h-2.5z"/>
<path d="M43.3 188.5h2.5v2.5h-2.5zM43.3 191h2.5v2.5h-2.5zM45.8 181h2.5v2.5h-2.5zM45.8 183.5h2.5v2.5h-2.5zM45.8 186h2.5v2.5h-2.5zM45.8 188.5h2.5v2.5h-2.5zM45.8 191h2.5v2.5h-2.5zM48.3 181h2.5v2.5h-2.5zM48.3 183.5h2.5v2.5h-2.5zM48.3 186h2.5v2.5h-2.5zM48.3 188.5h2.5v2.5h-2.5zM48.3 191h2.5v2.5h-2.5z"/>
</g>
<path d="M20.8 163.5h30v30h-30zM26.5 170.2a12.5 12.5 0 0 1 20.2 2.2 12.5 12.5 0 0 1-8.7 18.4l-.6-.1a2 2 0 0 1-1-2.2l.1-4.9 4.8-5-5.5-5.6-5.6 5.6 4.9 5v5.2a1.66 1.66 0 0 1-.6 1.8 1.66 1.66 0 0 1-1.9 0 12.5 12.5 0 0 1-6.1-20.4zM28.6 171.6a10 10 0 0 1 15.8 1.8 10 10 0 0 1-6 14.8v-3.5l6.2-6.1-8.8-8.8-8.7 8.8 6.1 6.1v3.5a10 10 0 0 1-4.6-16.6z" fill="none" stroke="#231f20" stroke-width=".21"/>
<g font-size="13.9" fill="#fff">
<text x="64.8" y="52.8">RIVERSLEIGH</text>
<text x="95" y="124.9">RIVERSLEIGH</text>
</g>
<text font-size="7" fill="#231f20" x="99.6" y="248.5">TOURIST INFORMATION SIGN</text>
<text font-size="6" fill="#231f20" x="174" y="274">TC1694_2</text>
<g font-size="4.7" fill="#231f20">
<text x="100.8" y="254.2">“RIVERSLEIGH - WORLD HERITAGE AREA”</text>
<text x="133.5" y="259.1">(LEFT/RIGHT)</text>
</g>
<g font-size="4.2" fill="#231f20">
<text x="100.6" y="267.2">APPROVED AS OFFICIAL TRAFFIC SIGN</text>
<text x="174.7" y="285.6">A</text>
<text x="180.7" y="285.6">B</text>
</g>
<g font-size="3.9" fill="#231f20">
<text x="94.3" y="76.4">TC1694_2R</text>
<text x="94.5" y="149.6">TC1694_2L</text>
<text x="20.9" y="203.9">Colour Legend</text>
<text x="98.7" y="204.2">Notes:</text>
<text x="26.8" y="212.2">White (legend and border)</text>
<text x="97.5" y="210.1">1. This sign may be installed in advance of an intersection</text>
<text x="101.8" y="214.5">giving direction to the Riversleigh world heritage area.</text>
<text x="26.8" y="220.9">Retroreflective brown (background)</text>
</g>
<g font-size="3.5" fill="#231f20">
<text x="21.5" y="267.9">Department of Transport and Main Roads</text>
<text x="17.7" y="271.8">Infrastructure Management &amp; Delivery Division</text>
<text x="16.7" y="280.7">Designed</text>
<text x="42.7" y="280.7">Checked</text>
<text x="69.7" y="280.7">Scale</text>
<text x="98.5" y="281.4">PRINCIPAL ENGINEER</text>
<text x="154.7" y="276.1">7/03/17</text>
<text x="157.4" y="281.2">Date</text>
<text x="16.9" y="284.8">TV 03/17</text>
<text x="43.3" y="284.8">DJ 03/17</text>
<text x="69.7" y="285.2">Not to Scale</text>
<text x="98.5" y="284.8">(Traffic Engineering)</text>
</g>
<g font-size="3.2" fill="#231f20">
<text x="17.2" y="24">r130</text>
<text x="101.3" y="20.4">3100</text>
<text x="29.8" y="25.2">200</text>
<text x="150" y="25.2">150</text>
<text x="161.8" y="25.2">313</text>
<text x="174.5" y="25.2">200</text>
<text x="183.6" y="35.9">60</text>
<text x="188.8" y="34">200</text>
<text x="17.5" y="36.5">300</text>
<text x="15.2" y="49">200D</text>
<text x="188.8" y="49">400</text>
<text x="196.1" y="49">800</text>
<text x="17.5" y="61.5">300</text>
<text x="183.6" y="62.4">30</text>
<text x="188.8" y="64">200</text>
<text x="108.3" y="92.4">3100</text>
<text x="36.8" y="97.2">200</text>
<text x="49.5" y="97.2">313</text>
<text x="61.3" y="97.2">150</text>
<text x="181.6" y="97.2">200</text>
<text x="193" y="96">r130</text>
<text x="22.5" y="106">200</text>
<text x="29.5" y="108">60</text>
<text x="193.8" y="108.5">300</text>
<text x="15.2" y="121">800</text>
<text x="22.5" y="121">400</text>
<text x="193.8" y="121.1">200D</text>
<text x="22.5" y="136">200</text>
<text x="29.5" y="134.5">30</text>
<text x="193.8" y="133.5">300</text>
</g>
<text font-size="2.5" fill="#231f20" x="179.8" y="279.6">Page 2 of 7</text>
</svg>
